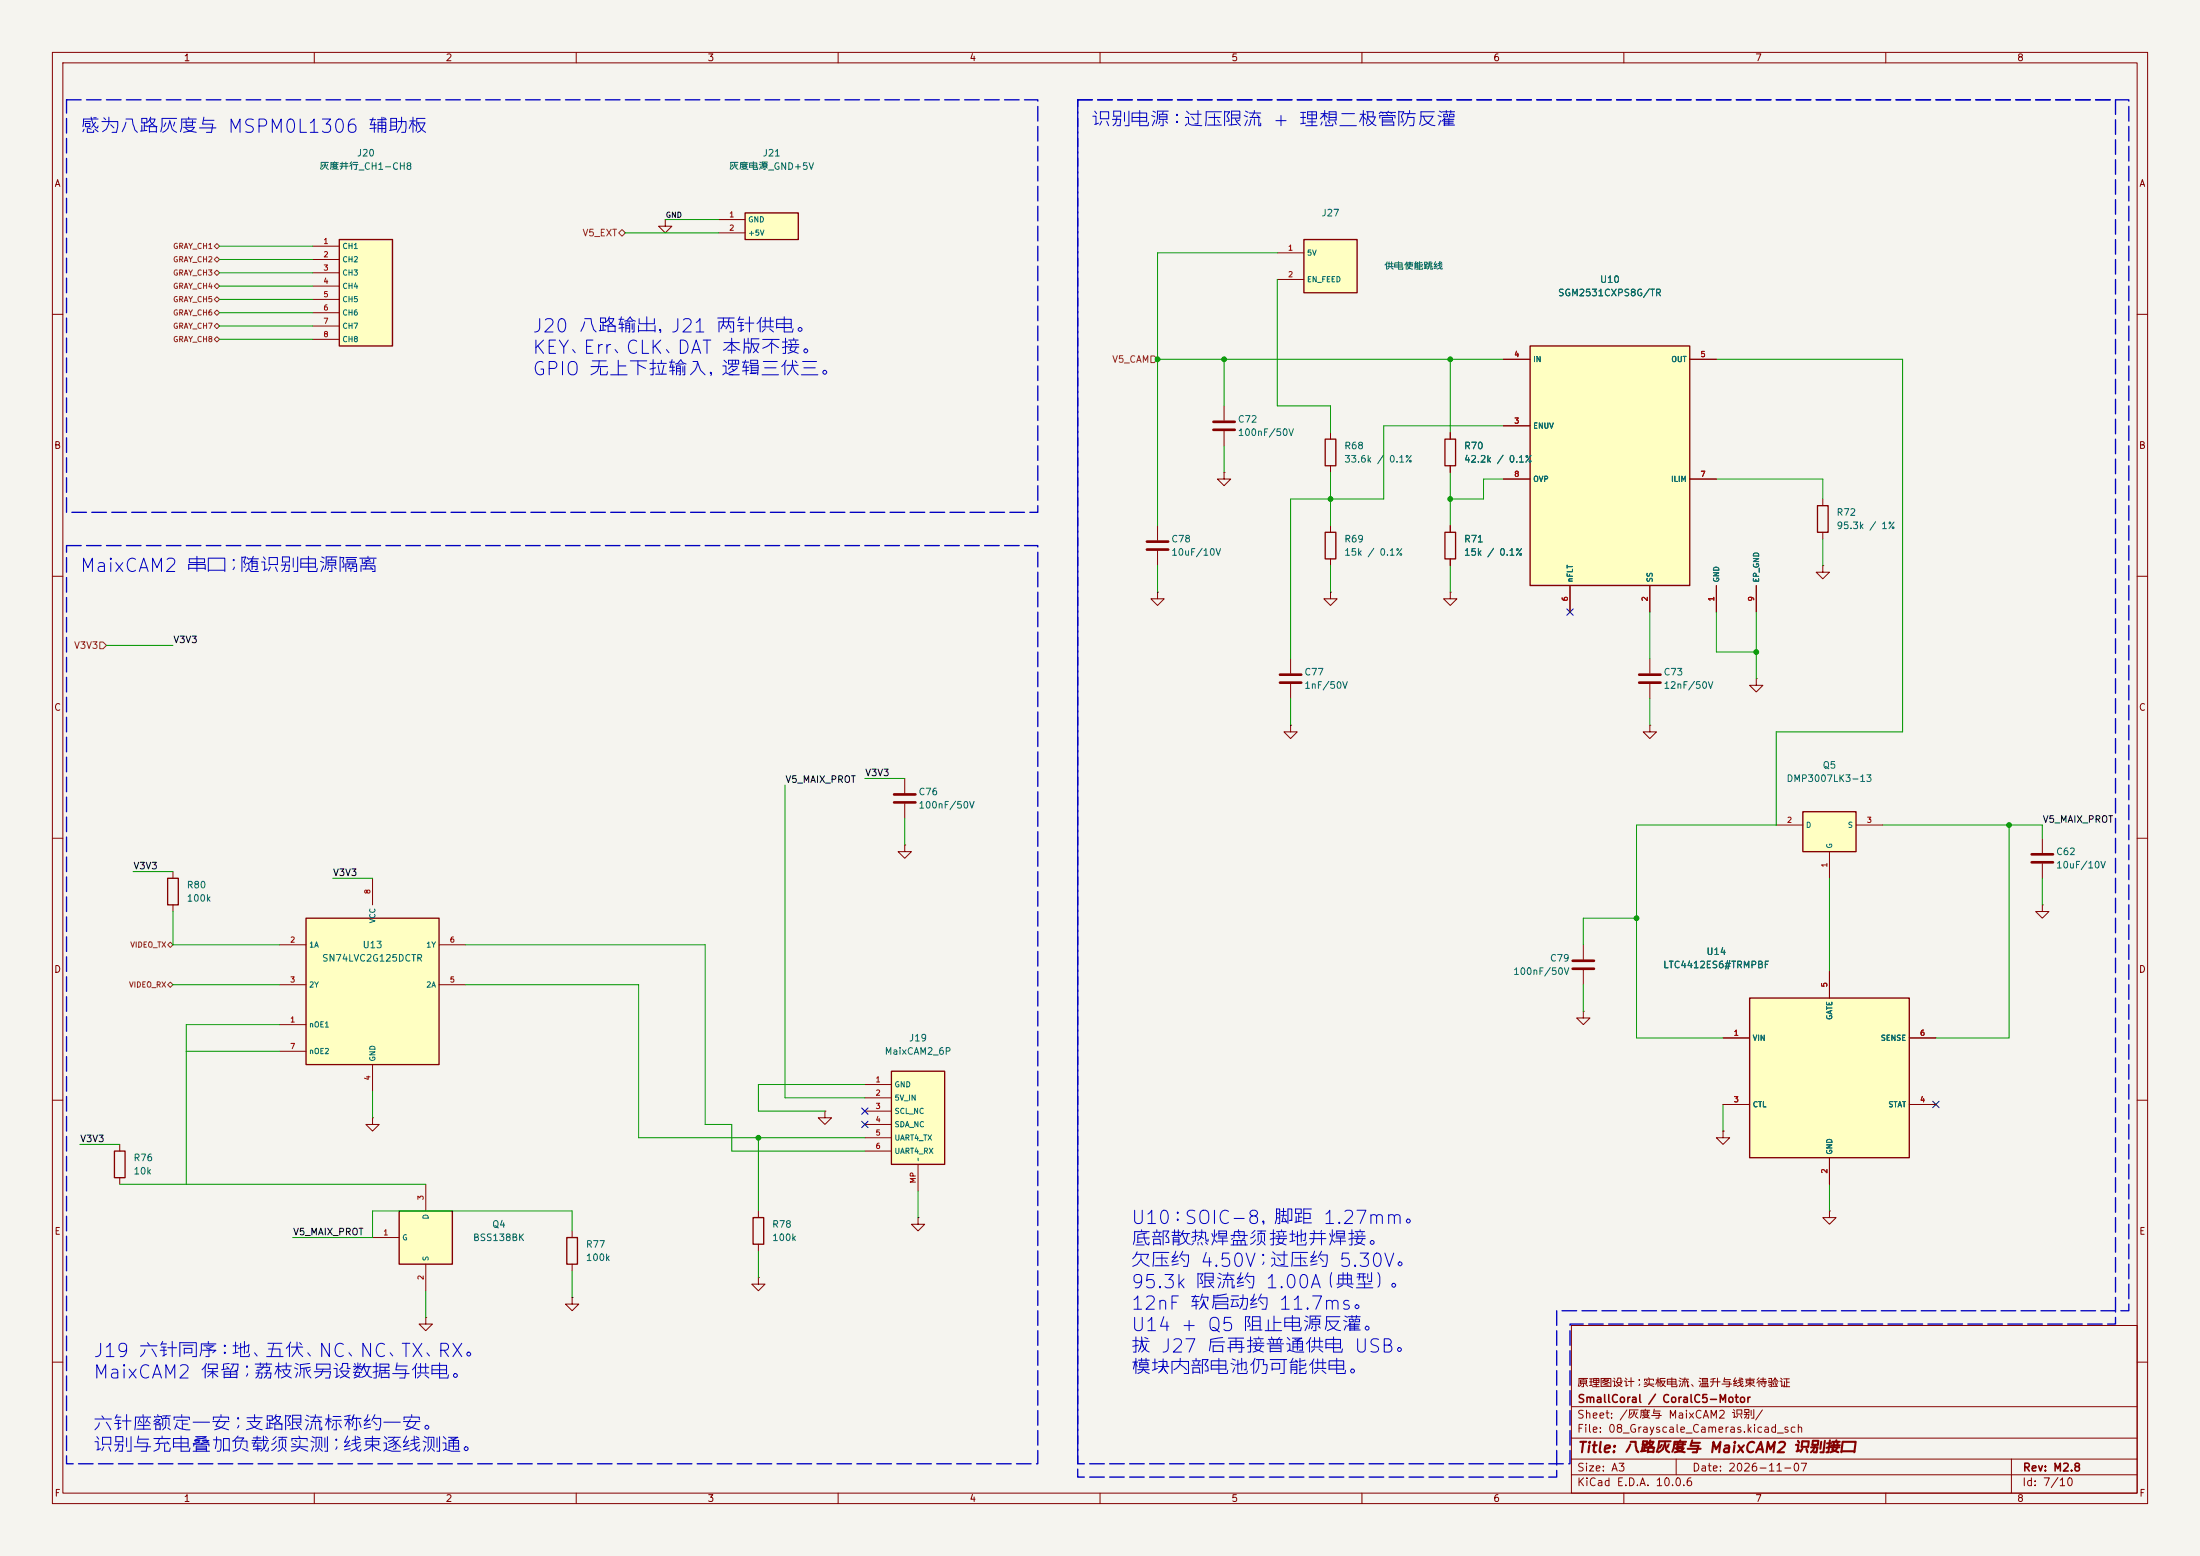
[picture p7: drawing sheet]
<svg xmlns="http://www.w3.org/2000/svg" width="420mm" height="297mm" viewBox="0 0 420 297" stroke-linecap="round" stroke-linejoin="round" font-family="sans-serif">
<path d="M0 0h420v297h-420z" fill="#f5f4ef" stroke="#f5f4ef" stroke-width=".19"/>
<g fill="none" stroke="#840000" stroke-width=".19">
<path d="M10 10h400v277h-400zM12 12h396v273h-396zM60 10v2M110 10v2M160 10v2M210 10v2M260 10v2M310 10v2M360 10v2M10 60h2M408 60h2M10 110h2"/>
<path d="M408 110h2M10 160h2M408 160h2M10 210h2M408 210h2M300 253h108v32h-108zM10 260h2M300 278.5h108M300 274.5h108M300 268.5h108M320 278.5v3M384 278.5v6.5"/>
<path d="M408 260h2M60 285v2M110 285v2M160 285v2M210 285v2M260 285v2M300 281.5h108M310 285v2M360 285v2"/>
</g>
<path d="M292.1 66h30.5v45.8h-30.5z" fill="#ffffc2"/>
<path d="M292.1 66h30.5v45.8h-30.5z" fill="none" stroke="#840000" stroke-width=".25"/>
<path d="M287 68.6h5.1M322.6 68.6h5.1M287 81.3h5.1M287 91.4h5.1M322.6 91.4h5.1M299.7 111.8v5M315 111.8v5M327.7 111.8v5M335.3 111.8v5" fill="none" stroke="#840000" stroke-width=".19"/>
<path d="M58.4 175.3h25.4v27.9h-25.4z" fill="#ffffc2"/>
<path d="M347 96.5h2v5.1h-2zM275.8 101.6h2.1v5.1h-2.1zM58.4 175.3h25.4v27.9h-25.4z" fill="none" stroke="#840000" stroke-width=".25"/>
<g fill="none" stroke="#840000" stroke-width=".19">
<path d="M233.7 90.2v1.2h1.2l-1.2 1.3-1.3-1.3h1.3M233.7 90.2h.1M348 95.3v1.2M276.9 100.3v1.3M276.9 106.7v1.3M348 108v1.2h1.2l-1.2 1.3-1.3-1.3h1.3M348 108h.1M348 101.6v1.3M315 125.7v2.8M315 130.6v2.8M71.1 167.6v5.1M53.3 195.6h5.1"/>
<path d="M53.3 180.3h5.1M53.3 188h5.1M83.8 180.3h5.1M83.8 188h5.1M53.3 200.7h5.1M71.1 203.2v5.1M81.3 251.5v1.2h1.2l-1.2 1.3-1.3-1.3h1.3M81.3 251.5h.1"/>
</g>
<path d="M312.9 128.8h4.1M312.9 130.3h4.1" fill="none" stroke="#840000" stroke-width=".51"/>
<path d="M64.8 45.7h10.1v20.3h-10.1z" fill="#ffffc2"/>
<path d="M64.8 45.7h10.1v20.3h-10.1z" fill="none" stroke="#840000" stroke-width=".25"/>
<path d="M59.7 47h5.1M59.7 49.5h5.1M59.7 52.1h5.1M59.7 54.6h5.1M59.7 57.2h5.1M59.7 59.7h5.1M127 41.9v1.3h1.3l-1.3 1.3-1.3-1.3h1.3M127 41.9h.1M59.7 62.2h5.1M59.7 64.8h5.1" fill="none" stroke="#840000" stroke-width=".19"/>
<path d="M142.2 40.6h10.2v5.1h-10.2z" fill="#ffffc2"/>
<path d="M142.2 40.6h10.2v5.1h-10.2zM21.8 219.7h2.1v5.1h-2.1z" fill="none" stroke="#840000" stroke-width=".25"/>
<path d="M137.2 41.9h5M137.2 44.5h5M233.7 77.5v2.8M233.7 82.3v2.8M172.7 161.3v1.3h1.3l-1.3 1.2-1.3-1.2h1.3M172.7 161.3h.1M22.9 218.4v1.3M22.9 224.8v1.3" fill="none" stroke="#840000" stroke-width=".19"/>
<path d="M231.6 80.5h4.1M231.6 82h4.1" fill="none" stroke="#840000" stroke-width=".51"/>
<path d="M76.2 231.1h10.2v10.2h-10.2z" fill="#ffffc2"/>
<path d="M76.2 231.1h10.2v10.2h-10.2z" fill="none" stroke="#840000" stroke-width=".25"/>
<path d="M71.1 236.2h5.1M81.3 226.1v5M81.3 241.3v5.1" fill="none" stroke="#840000" stroke-width=".19"/>
<path d="M344.2 154.9h10.1v7.7h-10.1z" fill="#ffffc2"/>
<path d="M275.8 83.8h2.1v5.1h-2.1zM344.2 154.9h10.1v7.7h-10.1zM108.2 236.2h2v5.1h-2z" fill="none" stroke="#840000" stroke-width=".25"/>
<path d="M276.9 82.6v1.2M276.9 88.9v1.3M339.1 157.5h5.1M354.3 157.5h5.1M349.2 162.6v5M389.9 172.7v1.3h1.3l-1.3 1.3-1.3-1.3h1.3M389.9 172.7h.1M389.9 160v2.8M389.9 164.8v2.8M109.2 234.9v1.3M109.2 241.3v1.3" fill="none" stroke="#840000" stroke-width=".19"/>
<path d="M387.9 163.1h4M387.9 164.6h4" fill="none" stroke="#840000" stroke-width=".51"/>
<path d="M248.9 45.7h10.2v10.2h-10.2z" fill="#ffffc2"/>
<path d="M248.9 45.7h10.2v10.2h-10.2zM253 83.8h2v5.1h-2zM143.8 232.4h2v5.1h-2z" fill="none" stroke="#840000" stroke-width=".25"/>
<path d="M243.8 48.3h5.1M243.8 53.3h5.1M254 82.6v1.2M254 88.9v1.3M221 113v1.3h1.2l-1.2 1.3-1.3-1.3h1.3M221 113h.1M221 100.3v2.8M221 105.2v2.8M254 113v1.3h1.3l-1.3 1.3-1.3-1.3h1.3M254 113h.1M144.8 231.1v1.3M144.8 237.5v1.3" fill="none" stroke="#840000" stroke-width=".19"/>
<path d="M218.9 103.4h4.1M218.9 104.9h4.1" fill="none" stroke="#840000" stroke-width=".51"/>
<path d="M334 190.5h30.5v30.5h-30.5z" fill="#ffffc2"/>
<path d="M32 167.6h2v5.1h-2zM334 190.5h30.5v30.5h-30.5z" fill="none" stroke="#840000" stroke-width=".25"/>
<g fill="none" stroke="#840000" stroke-width=".19">
<path d="M246.4 138.4v1.3h1.2l-1.2 1.3-1.3-1.3h1.3M246.4 138.4h.1M246.4 125.7v2.8M246.4 130.6v2.8M315 138.4v1.3h1.2l-1.2 1.3-1.3-1.3h1.3M315 138.4h.1M335.3 129.5v1.3h1.2l-1.2 1.3-1.3-1.3h1.3M335.3 129.5h.1M33 166.4v1.2M33 172.7v1.3M302.3 193v1.3h1.2l-1.2 1.3-1.3-1.3h1.3M302.3 193h.1"/>
<path d="M302.3 180.3v2.8M302.3 185.2v2.8M328.9 198.1h5.1M349.2 185.4v5.1M364.5 198.1h5.1M71.1 213.4v1.2h1.3l-1.3 1.3-1.3-1.3h1.3M71.1 213.4h.1M157.5 212.1v1.3h1.2l-1.2 1.2-1.3-1.2h1.3M157.5 212.1h.1M328.9 215.9v1.3h1.3l-1.3 1.2-1.2-1.2h1.2M328.9 215.9h.1M328.9 210.8h5.1"/>
<path d="M364.5 210.8h5.1M349.2 231.1v1.3h1.3l-1.3 1.3-1.2-1.3h1.2M349.2 231.1h.1M349.2 221v5.1M109.2 247.6v1.3h1.3l-1.3 1.3-1.3-1.3h1.3M109.2 247.6h.1M144.8 243.8v1.3h1.2l-1.2 1.3-1.3-1.3h1.3M144.8 243.8h.1"/>
</g>
<path d="M244.3 128.8h4.1M244.3 130.3h4.1M300.2 183.4h4.1M300.2 184.9h4.1" fill="none" stroke="#840000" stroke-width=".51"/>
<path d="M170.2 204.5h10.1v17.7h-10.1z" fill="#ffffc2"/>
<path d="M253 101.6h2v5.1h-2zM170.2 204.5h10.1v17.7h-10.1z" fill="none" stroke="#840000" stroke-width=".25"/>
<g fill="none" stroke="#840000" stroke-width=".19">
<path d="M287 68.6h5.1M322.6 68.6h5.1M276.9 82.6v1.2M276.9 88.9v1.3M287 81.3h5.1M287 91.4h5.1M322.6 91.4h5.1M254 100.3v1.3M254 106.7v1.3M276.9 113v1.3h1.2l-1.2 1.3-1.3-1.3h1.3M276.9 113h.1M276.9 100.3v1.3"/>
<path d="M276.9 106.7v1.3M299.7 111.8v5M315 111.8v5M327.7 111.8v5M335.3 111.8v5M172.7 148.6v2.8M172.7 153.4v2.8M328.9 198.1h5.1M349.2 185.4v5.1M364.5 198.1h5.1M165.1 207h5.1M165.1 209.6h5.1"/>
<path d="M165.1 212.1h5.1M165.1 214.6h5.1M165.1 217.2h5.1M165.1 219.7h5.1M328.9 215.9h.1M328.9 210.8h5.1M364.5 210.8h5.1M175.3 232.4v1.3h1.2l-1.2 1.2-1.3-1.2h1.3M175.3 232.4h.1M175.3 222.2v5.1M349.2 221v5.1"/>
</g>
<path d="M170.7 151.6h4.1M170.7 153.2h4.1" fill="none" stroke="#840000" stroke-width=".51"/>
<g fill="none" stroke="#725600" stroke-width=".19">
<path d="M40.9 52.1l.5-.5 .5 .5-.5 .5zM40.9 54.6l.5-.5 .5 .5-.5 .5zM40.9 59.7l.5-.5 .5 .5-.5 .5zM40.9 57.2l.5-.6 .5 .6-.5 .5zM40.9 49.5l.5-.5 .5 .5-.5 .5zM40.9 47l.5-.5 .5 .5-.5 .5zM118.1 44.5l.6-.7 .7 .7-.7 .6zM40.9 62.2l.5-.5 .5 .5-.5 .5zM40.9 64.8l.5-.5 .5 .5-.5 .5zM219.7 67.9h.6l.7 .7-.7 .6h-.6zM19 122.6h.7l.6 .6-.6 .6h-.7zM32 188l.5-.5 .5 .5-.5 .5z"/>
<path d="M32 180.3l.5-.5 .5 .5-.5 .5z"/>
</g>
<g fill="none" stroke="#009600" stroke-width=".19">
<path d="M41.9 52.1h17.8M41.9 57.2h17.8M41.9 54.6h17.8M41.9 49.5h17.8M41.9 47h17.8M41.9 59.7h17.8M119.4 44.5h17.8M127 41.9h10.2M243.8 53.3v24.2h10.2v5.1M243.8 48.3h-22.8v52M41.9 62.2h17.8M41.9 64.8h17.8"/>
<path d="M221 68.6h66M233.7 68.6v8.9M276.9 68.6v14M327.7 68.6h35.5v71.1h-24.1v17.8h-26.7v40.6h16.5M233.7 85.1v5.1M254 90.2v10.1M276.9 90.2v10.1M287 81.3h-22.8v14h-17.8v30.4M287 91.4h-3.8v3.9h-6.3M327.7 91.4h20.3v3.9M221 108v5M254 108v5"/>
<path d="M276.9 108v5M315 116.8v8.9M327.7 116.8v7.7h7.6M335.3 116.8v12.7M348 102.9v5.1M20.3 123.2h12.7M246.4 133.4v5M315 133.4v5M149.9 149.9v59.7h15.2M165.1 148.6h7.6M172.7 156.2v5.1M359.4 157.5h30.5v2.5"/>
<path d="M383.5 157.5v40.6h-13.9M25.4 166.4h7.6M33 174v6.3h20.3M63.5 167.6h7.6M312.4 175.3h-10.1v5M349.2 167.6v17.8M389.9 167.6v5.1M33 188h20.3M53.3 195.6h-17.7v30.5M88.9 188h33v29.2h43.2M88.9 180.3h45.7v34.3h5.1v5.1h25.4M302.3 188v5"/>
<path d="M15.2 218.4h7.7M35.6 200.7h17.7M71.1 208.3v5.1M144.8 217.2v13.9M165.1 207h-20.3v5.1h12.7M328.9 210.8v5.1M22.9 226.1h58.4M109.2 234.9v-3.8h-38.1v5.1h-15.2M144.8 238.8v5M175.3 227.3v5.1M349.2 226.1v5M81.3 246.4v5.1"/>
<path d="M109.2 242.6v5"/>
</g>
<path d="M299.1 116.2l1.2 1.2M300.3 116.2l-1.2 1.2M164.5 211.5l1.2 1.2M164.5 214l1.2 1.2M165.7 211.5l-1.2 1.2M165.7 214l-1.2 1.2M369 210.2l1.2 1.2M370.2 210.2l-1.2 1.2" fill="none" stroke="#000084" stroke-width=".19"/>
<path d="M12.7 19.1h185.4v78.7h-185.4zM205.7 19.1h200.7v231.1h-109.2v31.7h-91.5v-262.8M205.7 19.1h198.2v233.6h-104.2v26.7h-94v-260.3M12.7 104.1h185.4v175.3h-185.4z" fill="none" stroke="#0000c2" stroke-width=".25" stroke-dasharray="2.8 1"/>
<g fill="#009600" stroke="#009600" stroke-width=".19">
<circle cx="276.9" cy="68.6" r=".46"/>
<circle cx="276.9" cy="95.3" r=".46"/>
<circle cx="221" cy="68.6" r=".46"/>
<circle cx="233.7" cy="68.6" r=".46"/>
<circle cx="254" cy="95.3" r=".46"/>
<circle cx="312.4" cy="175.3" r=".46"/>
<circle cx="335.3" cy="124.5" r=".46"/>
<circle cx="144.8" cy="217.2" r=".46"/>
<circle cx="383.5" cy="157.5" r=".46"/>
</g>
<g font-size="2.5" fill="#0000c2">
<text x="15.1" y="26">感为八路灰度与 MSPM0L1306 辅助板</text>
<text x="208.1" y="24.8">识别电源：过压限流 + 理想二极管防反灌</text>
<text x="101.4" y="64.1">J20 八路输出，J21 两针供电。</text>
<text x="101.4" y="68.2">KEY、Err、CLK、DAT 本版不接。</text>
<text x="101.4" y="72.3">GPIO 无上下拉输入，逻辑三伏三。</text>
<text x="15.1" y="109.9">MaixCAM2 串口；随识别电源隔离</text>
<text x="215.7" y="234.3">U10：SOIC-8，脚距 1.27mm。</text>
<text x="215.7" y="238.4">底部散热焊盘须接地并焊接。</text>
<text x="215.7" y="242.5">欠压约 4.50V；过压约 5.30V。</text>
<text x="215.7" y="246.6">95.3k 限流约 1.00A（典型）。</text>
<text x="215.7" y="250.7">12nF 软启动约 11.7ms。</text>
<text x="215.7" y="254.8">U14 + Q5 阻止电源反灌。</text>
<text x="17.6" y="259.7">J19 六针同序：地、五伏、NC、NC、TX、RX。</text>
<text x="17.6" y="263.8">MaixCAM2 保留；荔枝派另设数据与供电。</text>
<text x="215.7" y="258.8">拔 J27 后再接普通供电 USB。</text>
<text x="215.7" y="262.9">模块内部电池仍可能供电。</text>
<text x="17.6" y="273.7">六针座额定一安；支路限流标称约一安。</text>
<text x="17.6" y="277.8">识别与充电叠加负载须实测；线束逐线测通。</text>
</g>
<text font-size="2" fill="#840000" x="301" y="277.8">Title: 八路灰度与 MaixCAM2 识别接口</text>
<g font-size="1.5" fill="#840000">
<text x="300.9" y="265.1">原理图设计；实板电流、温升与线束待验证</text>
<text x="301" y="268.1">SmallCoral / CoralC5-Motor</text>
<text x="300.9" y="273.8">File: 08_Grayscale_Cameras.kicad_sch</text>
<text x="300.9" y="271.1">Sheet: /灰度与 MaixCAM2 识别/</text>
<text x="300.9" y="281.2">Size: A3</text>
<text x="322.9" y="281.2">Date: 2026-11-07</text>
<text x="386" y="281.2">Rev: M2.8</text>
<text x="300.9" y="284">KiCad E.D.A. 10.0.6</text>
<text x="385.9" y="284">Id: 7/10</text>
</g>
<g font-size="1.3" fill="#840000">
<text x="35" y="12">1</text>
<text x="85" y="12">2</text>
<text x="135" y="12">3</text>
<text x="185" y="12">4</text>
<text x="235" y="12">5</text>
<text x="285" y="12">6</text>
<text x="335" y="12">7</text>
<text x="385" y="12">8</text>
<text x="10.3" y="36">A</text>
<text x="408.3" y="36">A</text>
<text x="10.2" y="86">B</text>
<text x="408.2" y="86">B</text>
<text x="10.2" y="136">C</text>
<text x="408.2" y="136">C</text>
<text x="10.2" y="186">D</text>
<text x="408.2" y="186">D</text>
<text x="10.3" y="236">E</text>
<text x="408.3" y="236">E</text>
<text x="10.3" y="286">F</text>
<text x="35" y="287">1</text>
<text x="85" y="287">2</text>
<text x="135" y="287">3</text>
<text x="185" y="287">4</text>
<text x="235" y="287">5</text>
<text x="285" y="287">6</text>
<text x="335" y="287">7</text>
<text x="385" y="287">8</text>
<text x="408.3" y="286">F</text>
</g>
<g font-size="1.3" fill="#006464">
<text x="60.9" y="32.7">灰度并行_CH1-CH8</text>
<text x="68" y="30.2">J20</text>
<text x="139.1" y="32.7">灰度电源_GND+5V</text>
<text x="145.5" y="30.2">J21</text>
<text x="252.2" y="41.6">J27</text>
<text x="264.1" y="51.8">供电使能跳线</text>
<text x="297.3" y="56.8">SGM2531CXPS8G/TR</text>
<text x="305.3" y="54.3">U10</text>
<text x="236.2" y="81">C72</text>
<text x="236.2" y="83.5">100nF/50V</text>
<text x="256.5" y="86.1">R68</text>
<text x="256.5" y="88.6">33.6k /</text>
<text x="265.1" y="88.6">0.1%</text>
<text x="279.4" y="86.1">R70</text>
<text x="279.4" y="88.6">42.2k / 0.1%</text>
<text x="350.5" y="98.8">R72</text>
<text x="350.5" y="101.3">95.3k / 1%</text>
<text x="223.5" y="103.8">C78</text>
<text x="223.5" y="106.4">10uF/10V</text>
<text x="256.5" y="103.8">R69</text>
<text x="256.5" y="106.4">15k / 0.1%</text>
<text x="279.4" y="103.8">R71</text>
<text x="279.4" y="106.4">15k / 0.1%</text>
<text x="248.9" y="129.2">C77</text>
<text x="248.9" y="131.8">1nF/50V</text>
<text x="317.5" y="129.2">C73</text>
<text x="317.5" y="131.8">12nF/50V</text>
<text x="341" y="149.6">DMP3007LK3-13</text>
<text x="347.9" y="147">Q5</text>
<text x="175.2" y="152.1">C76</text>
<text x="175.2" y="154.6">100nF/50V</text>
<text x="392.4" y="163.5">C62</text>
<text x="392.4" y="166.1">10uF/10V</text>
<text x="35.5" y="169.9">R80</text>
<text x="35.5" y="172.4">100k</text>
<text x="61.4" y="183.8">SN74LVC2G125DCTR</text>
<text x="69.1" y="181.3">U13</text>
<text x="295.8" y="183.8">C79</text>
<text x="317.4" y="185.1">LTC4412ES6#TRMPBF</text>
<text x="325.7" y="182.6">U14</text>
<text x="288.8" y="186.4">100nF/50V</text>
<text x="168.8" y="201.6">MaixCAM2_6P</text>
<text x="173.4" y="199.1">J19</text>
<text x="25.4" y="221.9">R76</text>
<text x="25.4" y="224.5">10k</text>
<text x="90.2" y="237.2">BSS138BK</text>
<text x="93.9" y="234.6">Q4</text>
<text x="111.7" y="238.5">R77</text>
<text x="147.3" y="234.6">R78</text>
<text x="147.3" y="237.2">100k</text>
<text x="111.7" y="241">100k</text>
</g>
<g font-size="1.3" fill="#725600">
<text x="111.1" y="45.4">V5_EXT</text>
<text x="212.2" y="69.5">V5_CAM</text>
<text x="14" y="124.2">V3V3</text>
</g>
<g font-size="1.3" fill="#0f0f0f">
<text x="33" y="123.1">V3V3</text>
<text x="149.8" y="149.7">V5_MAIX_PROT</text>
<text x="165.1" y="148.5">V3V3</text>
<text x="389.9" y="157.4">V5_MAIX_PROT</text>
<text x="25.4" y="166.2">V3V3</text>
<text x="63.5" y="167.5">V3V3</text>
<text x="15.2" y="218.3">V3V3</text>
<text x="55.9" y="236.1">V5_MAIX_PROT</text>
</g>
<text font-size="1" fill="#0f0f0f" x="127" y="41.8">GND</text>
<g font-size="1" fill="#a90000">
<text x="139.1" y="41.7">1</text>
<text x="61.6" y="46.8">1</text>
<text x="139.1" y="44.3">2</text>
<text x="61.6" y="49.3">2</text>
<text x="61.6" y="51.9">3</text>
<text x="245.8" y="48.1">1</text>
<text x="245.8" y="53.2">2</text>
<text x="61.6" y="54.4">4</text>
<text x="61.6" y="57">5</text>
<text x="61.6" y="59.5">6</text>
<text x="61.6" y="62">7</text>
<text x="61.6" y="64.6">8</text>
<text x="289" y="68.4">4</text>
<text x="324.5" y="68.4">5</text>
<text x="289" y="81.1">3</text>
<text x="289" y="91.3">8</text>
<text x="324.5" y="91.3">7</text>
<text x="299.5" y="114.9" transform="rotate(-90 299.5 114.9)">6</text>
<text x="314.8" y="114.9" transform="rotate(-90 314.8 114.9)">2</text>
<text x="327.5" y="114.9" transform="rotate(-90 327.5 114.9)">1</text>
<text x="335.1" y="114.9" transform="rotate(-90 335.1 114.9)">9</text>
<text x="341" y="157.3">2</text>
<text x="356.3" y="157.3">3</text>
<text x="349.1" y="165.7" transform="rotate(-90 349.1 165.7)">1</text>
<text x="70.9" y="170.8" transform="rotate(-90 70.9 170.8)">8</text>
<text x="55.3" y="180.2">2</text>
<text x="85.8" y="180.2">6</text>
<text x="55.3" y="187.8">3</text>
<text x="85.8" y="187.8">5</text>
<text x="349.1" y="188.5" transform="rotate(-90 349.1 188.5)">5</text>
<text x="55.3" y="195.4">1</text>
<text x="330.9" y="197.9">1</text>
<text x="366.4" y="197.9">6</text>
<text x="55.3" y="200.5">7</text>
<text x="70.9" y="206.3" transform="rotate(-90 70.9 206.3)">4</text>
<text x="167.1" y="206.8">1</text>
<text x="167.1" y="209.4">2</text>
<text x="167.1" y="211.9">3</text>
<text x="167.1" y="214.4">4</text>
<text x="330.9" y="210.6">3</text>
<text x="366.4" y="210.6">4</text>
<text x="167.1" y="217">5</text>
<text x="167.1" y="219.5">6</text>
<text x="175.1" y="226" transform="rotate(-90 175.1 226)">MP</text>
<text x="349.1" y="224.1" transform="rotate(-90 349.1 224.1)">2</text>
<text x="81.1" y="229.2" transform="rotate(-90 81.1 229.2)">3</text>
<text x="73.1" y="236">1</text>
<text x="81.1" y="244.4" transform="rotate(-90 81.1 244.4)">2</text>
</g>
<g font-size="1" fill="#725600">
<text x="32.9" y="47.8">GRAY_CH1</text>
<text x="32.9" y="52.8">GRAY_CH3</text>
<text x="32.9" y="50.3">GRAY_CH2</text>
<text x="32.9" y="55.4">GRAY_CH4</text>
<text x="32.9" y="57.9">GRAY_CH5</text>
<text x="32.9" y="60.5">GRAY_CH6</text>
<text x="32.9" y="63">GRAY_CH7</text>
<text x="32.9" y="65.5">GRAY_CH8</text>
<text x="24.8" y="181.1">VIDEO_TX</text>
<text x="24.5" y="188.7">VIDEO_RX</text>
</g>
<g font-size="1" fill="#006464">
<text x="65.3" y="47.8">CH1</text>
<text x="142.7" y="42.7">GND</text>
<text x="142.7" y="45.2">+5V</text>
<text x="65.3" y="50.3">CH2</text>
<text x="65.3" y="52.8">CH3</text>
<text x="249.4" y="49">5V</text>
<text x="65.3" y="55.4">CH4</text>
<text x="65.3" y="57.9">CH5</text>
<text x="249.4" y="54.1">EN_FEED</text>
<text x="65.3" y="60.5">CH6</text>
<text x="65.3" y="63">CH7</text>
<text x="65.3" y="65.5">CH8</text>
<text x="292.6" y="69.3">IN</text>
<text x="319" y="69.3">OUT</text>
<text x="292.6" y="82">ENUV</text>
<text x="292.6" y="92.2">OVP</text>
<text x="318.9" y="92.2">ILIM</text>
<text x="300.5" y="111.3" transform="rotate(-90 300.5 111.3)">nFLT</text>
<text x="315.7" y="111.3" transform="rotate(-90 315.7 111.3)">SS</text>
<text x="328.4" y="111.3" transform="rotate(-90 328.4 111.3)">GND</text>
<text x="336" y="111.3" transform="rotate(-90 336 111.3)">EP_GND</text>
<text x="344.7" y="158.2">D</text>
<text x="352.7" y="158.2">S</text>
<text x="350" y="162.1" transform="rotate(-90 350 162.1)">G</text>
<text x="71.9" y="176.3" transform="rotate(-90 71.9 176.3)">VCC</text>
<text x="58.9" y="181.1">1A</text>
<text x="81.3" y="181.1">1Y</text>
<text x="58.9" y="188.7">2Y</text>
<text x="81.3" y="188.7">2A</text>
<text x="58.9" y="196.3">nOE1</text>
<text x="350" y="194.8" transform="rotate(-90 350 194.8)">GATE</text>
<text x="58.9" y="201.4">nOE2</text>
<text x="71.9" y="202.7" transform="rotate(-90 71.9 202.7)">GND</text>
<text x="334.5" y="198.9">VIN</text>
<text x="359" y="198.9">SENSE</text>
<text x="170.7" y="207.8">GND</text>
<text x="170.7" y="210.3">5V_IN</text>
<text x="170.7" y="212.9">SCL_NC</text>
<text x="170.7" y="215.4">SDA_NC</text>
<text x="334.5" y="211.6">CTL</text>
<text x="360.4" y="211.6">STAT</text>
<text x="170.7" y="217.9">UART4_TX</text>
<text x="170.7" y="220.5">UART4_RX</text>
<text x="176" y="221.8" transform="rotate(-90 176 221.8)">~</text>
<text x="350" y="220.5" transform="rotate(-90 350 220.5)">GND</text>
<text x="82" y="232.9" transform="rotate(-90 82 232.9)">D</text>
<text x="76.7" y="237">G</text>
<text x="82" y="240.8" transform="rotate(-90 82 240.8)">S</text>
</g>
</svg>
